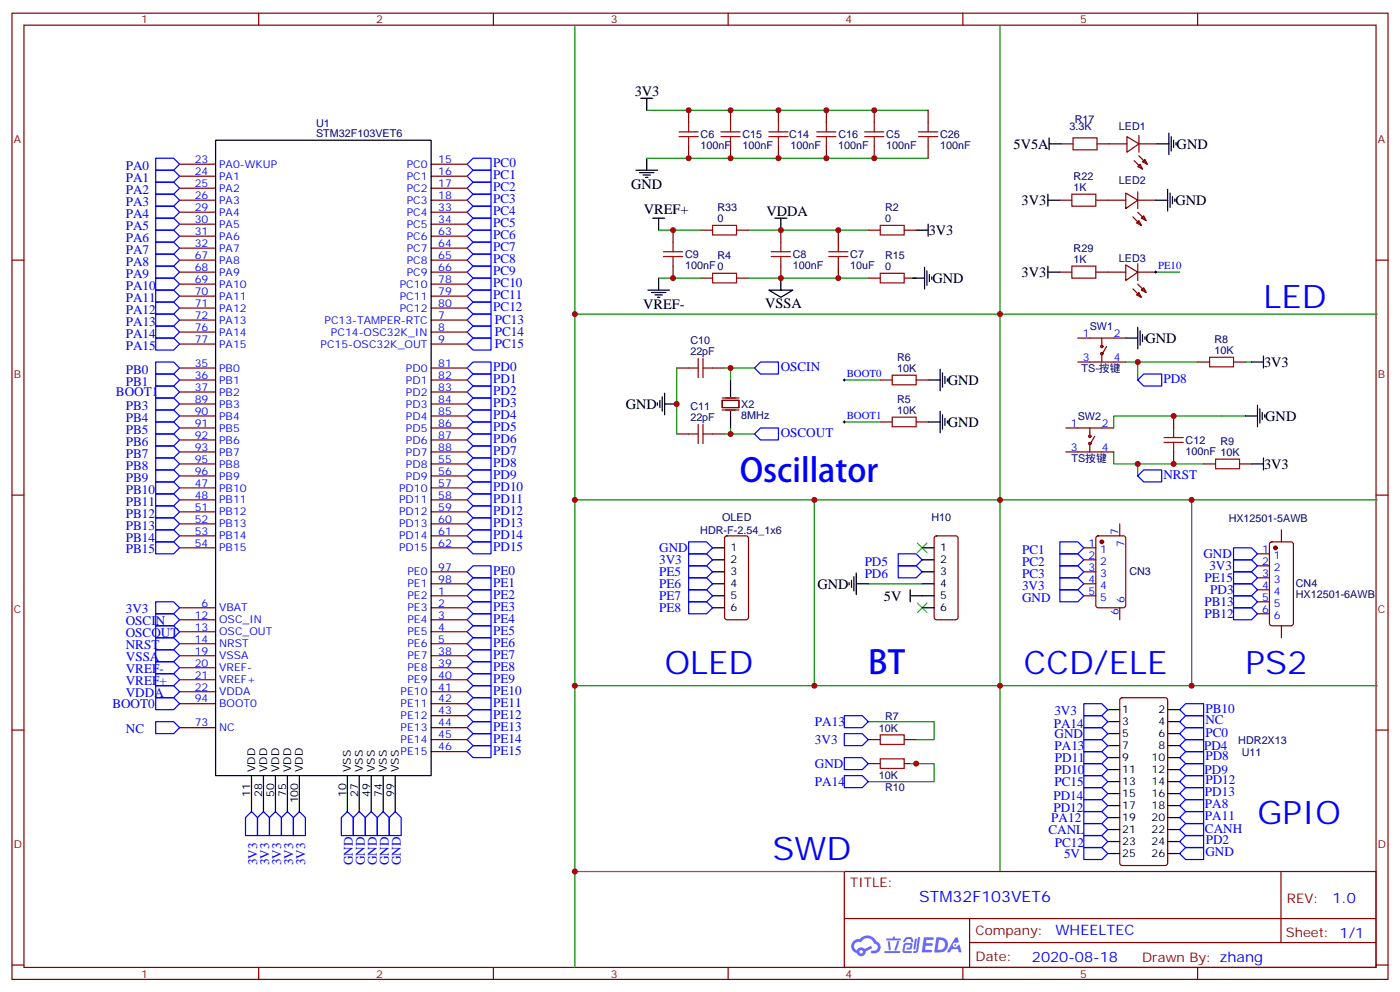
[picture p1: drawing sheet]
<svg xmlns="http://www.w3.org/2000/svg" width="412mm" height="292mm" viewBox="0 0 412 292" stroke-linecap="round" stroke-linejoin="round" font-family="sans-serif">
<g fill="none" stroke="#870000" stroke-width=".35">
<path d="M3.5 3.9h405.4v284.3h-405.4zM7.1 7.4h398.2v277.3h-398.2zM76.2 3.9v3.5M145.3 3.9v3.5M214.5 3.9v3.5M283.6 3.9v3.5M352.8 3.9v3.5M3.5 76.6h3.6M405.3 76.6h3.6M3.5 145.7h3.6M405.3 145.7h3.6M3.5 214.8h3.6"/>
<path d="M405.3 214.8h3.6M248.7 256.5h156.6v28.2h-156.6zM377.3 256.5v20.9M248.7 270.3h156.5M285.6 277.4h119.6M285.6 270.3v14.1M3.5 284h3.6M76.2 284.7v3.5M145.3 284.7v3.5M214.5 284.7v3.5M283.6 284.7v3.5M352.8 284.7v3.5"/>
<path d="M405.3 284h3.6"/>
</g>
<g fill="#5487ff">
<path d="M272.1 275.8h2.6l.3 .2-.1 .6h-2l-.1 .9h1.6l.4 .4-.4 .4h-1.7l-.2 1.2 1.8 .1 .3 .3-.2 .3-2.9 .1z"/>
<path d="M281.4 275.9h.7l.4 1.3-.7 .3a.74 .74 0 0 0-1.1 .3 .74 .74 0 0 0 .5 1 .74 .74 0 0 0 .9-.6l.5-.3 .7 2.3h-.9l-.2-.9h-1.9l-.5 .9h-.9z"/>
<path d="M269.5 276.2h.6l-.4 3a.31 .31 0 0 1-.3 .2 .31 .31 0 0 1-.3-.3z"/>
<path d="M270.4 275.8h.6l-.5 3.9a.89 .89 0 0 1-.7 .7 .89 .89 0 0 1-.9-.3l1-.4z"/>
<path d="M266.8 275.9l.6-.2 1.2 .2 .5 1.2-.6 .2-.4-1-1 .2a.95 .95 0 0 1-1 .8l-.1-.2z"/>
<path d="M266.4 277.6l1.8-.2a1.04 1.04 0 0 1 .6 1.1 1.04 1.04 0 0 1-.8 .9h-.7a.29 .29 0 0 1-.3-.3 .29 .29 0 0 1 .3-.2l.7-.1 .2-.8-1.4 .1-.4 1.7 1.9 .1a.29 .29 0 0 1 .3 .3 .29 .29 0 0 1-.3 .3l-2-.1-.4-.2 .2-2.1z"/>
<path d="M260.5 279.9h4.4a.3 .3 0 0 1 .3 .3 .3 .3 0 0 1-.3 .3h-4.3z"/>
<path d="M264.3 276.9h.6l-.5 1.7a1.02 1.02 0 0 1-.7 1.2l-.2-.3z"/>
<path d="M261.5 277h.6l.3 2.4-.3 .3-.3-.2z"/>
<path d="M261.1 276.2h1.9l.2-.6h.5l-.1 .6h1.5a.29 .29 0 0 1 .3 .3 .29 .29 0 0 1-.3 .2h-3.9z"/>
<path d="M275.8 275.8l-.6 4.5h1.4a2.27 2.27 0 0 0 2.7-2.3 2.27 2.27 0 0 0-2.7-2.2zM276.6 276.6a1.5 1.5 0 0 1 1.8 1.5 1.5 1.5 0 0 1-1.9 1.4h-.3z"/>
<path d="M251.4 277a2.09 2.09 0 0 0 1 3.5 1.37 1.37 0 0 0 1.5 .9 1.37 1.37 0 0 0 1.1-1.4l2-1-.5-.7-1.8 .9a1.4 1.4 0 0 0-2.3 .5 1.32 1.32 0 0 1-.6-1.9 1.32 1.32 0 0 1 1.9-.5 2.02 2.02 0 0 1 2-1.2 2.02 2.02 0 0 1 1.8 1.6 1.09 1.09 0 0 1 1.1 1.4 1.09 1.09 0 0 1-1.6 .7 .41 .41 0 0 0-.5 .3 .41 .41 0 0 0 .4 .5 1.89 1.89 0 0 0 2.4-1.2 1.89 1.89 0 0 0-1.2-2.4 2.98 2.98 0 0 0-5-.7l-1 .2zM253.2 280.1a.52 .52 0 0 1 1 0 .52 .52 0 0 1-1 0z"/>
<circle cx="281.4" cy="278.1" r=".28"/>
</g>
<g fill="none" stroke="#00f" stroke-width=".35">
<path d="M45.9 57.2h5.3l1.7 1.7-1.7 1.8h-5.3zM45.9 53.6h5.3l1.7 1.8-1.7 1.8h-5.3zM45.9 50.1h5.3l1.7 1.8-1.7 1.7h-5.3zM45.9 46.6h5.3l1.7 1.7-1.7 1.8h-5.3zM137.6 58.9l1.7-1.7h5.3v3.5h-5.3zM137.6 55.4l1.7-1.8h5.3v3.6h-5.3zM137.6 51.9l1.7-1.8h5.3v3.5h-5.3zM137.6 48.3l1.7-1.7h5.3v3.5h-5.3zM45.9 78.3h5.3l1.7 1.8-1.7 1.7h-5.3zM45.9 74.8h5.3l1.7 1.8-1.7 1.7h-5.3zM45.9 71.3h5.3l1.7 1.7-1.7 1.8h-5.3zM45.9 67.7h5.3l1.7 1.8-1.7 1.8h-5.3z"/>
<path d="M45.9 64.2h5.3l1.7 1.8-1.7 1.7h-5.3zM45.9 60.7h5.3l1.7 1.7-1.7 1.8h-5.3zM137.6 76.6l1.7-1.8h5.3v3.5h-5.3zM137.6 73l1.7-1.7h5.3v3.5h-5.3zM137.6 69.5l1.7-1.8h5.3v3.6h-5.3zM137.6 66l1.7-1.8h5.3v3.5h-5.3zM137.6 62.4l1.7-1.7h5.3v3.5h-5.3zM45.9 99.5h5.3l1.7 1.7-1.7 1.8h-5.3zM45.9 96h5.3l1.7 1.7-1.7 1.8h-5.3zM45.9 92.4h5.3l1.7 1.8-1.7 1.8h-5.3zM45.9 88.9h5.3l1.7 1.8-1.7 1.7h-5.3zM45.9 85.4h5.3l1.7 1.7-1.7 1.8h-5.3z"/>
<path d="M45.9 81.8h5.3l1.7 1.8-1.7 1.8h-5.3zM137.6 97.7l1.7-1.7h5.3v3.5h-5.3zM137.6 94.2l1.7-1.8h5.3v3.6h-5.3zM137.6 90.7l1.7-1.8h5.3v3.5h-5.3zM137.6 87.1l1.7-1.7h5.3v3.5h-5.3zM137.6 83.6l1.7-1.8h5.3v3.6h-5.3zM137.6 80.1l1.7-1.8h5.3v3.5h-5.3zM45.9 117.1h5.3l1.7 1.8-1.7 1.7h-5.3zM45.9 113.6h5.3l1.7 1.8-1.7 1.7h-5.3zM45.9 110.1h5.3l1.7 1.7-1.7 1.8h-5.3zM45.9 106.5h5.3l1.7 1.8-1.7 1.8h-5.3zM137.6 101.2l1.7-1.7h5.3v3.5h-5.3z"/>
<path d="M137.6 118.9l1.7-1.8h5.3v3.5h-5.3zM137.6 115.4l1.7-1.8h5.3v3.5h-5.3zM137.6 111.8l1.7-1.7h5.3v3.5h-5.3zM137.6 108.3l1.7-1.8h5.3v3.6h-5.3zM222.2 108.3l1.8-1.8h5.3v3.6h-5.3zM335.1 111.8l1.8-1.7h5.3v3.5h-5.3zM45.9 138.3h5.3l1.7 1.8-1.7 1.7h-5.3zM45.9 134.8h5.3l1.7 1.7-1.7 1.8h-5.3zM45.9 131.2h5.3l1.7 1.8-1.7 1.8h-5.3zM45.9 127.7h5.3l1.7 1.8-1.7 1.7h-5.3zM45.9 124.2h5.3l1.7 1.7-1.7 1.8h-5.3zM45.9 120.7h5.3l1.7 1.7-1.7 1.8h-5.3z"/>
<path d="M137.6 136.5l1.7-1.7h5.3v3.5h-5.3zM137.6 133l1.7-1.8h5.3v3.6h-5.3zM137.6 129.5l1.7-1.8h5.3v3.5h-5.3zM137.6 125.9l1.7-1.7h5.3v3.5h-5.3zM137.6 122.4l1.7-1.7h5.3v3.5h-5.3zM222.2 127.7l1.8-1.8h5.3v3.6h-5.3zM45.9 159.5h5.3l1.7 1.7-1.7 1.8h-5.3zM45.9 155.9h5.3l1.7 1.8-1.7 1.8h-5.3zM45.9 152.4h5.3l1.7 1.8-1.7 1.7h-5.3zM45.9 148.9h5.3l1.7 1.7-1.7 1.8h-5.3zM45.9 145.3h5.3l1.7 1.8-1.7 1.8h-5.3zM45.9 141.8h5.3l1.7 1.8-1.7 1.7h-5.3z"/>
<path d="M137.6 157.7l1.7-1.8h5.3v3.6h-5.3zM137.6 154.2l1.7-1.8h5.3v3.5h-5.3zM137.6 150.6l1.7-1.7h5.3v3.5h-5.3zM137.6 147.1l1.7-1.8h5.3v3.6h-5.3zM137.6 143.6l1.7-1.8h5.3v3.5h-5.3zM137.6 140.1l1.7-1.8h5.3v3.5h-5.3zM202.8 159.5h5.3l1.8 1.7-1.8 1.8h-5.3zM312.2 159.5h5.3l1.8 1.7-1.8 1.8h-5.3zM335.1 140.1l1.8-1.8h5.3v3.5h-5.3zM45.9 177.1h5.3l1.7 1.8-1.7 1.7h-5.3zM137.6 178.9l1.7-1.8h5.3v3.5h-5.3zM137.6 175.3l1.7-1.7h5.3v3.5h-5.3z"/>
<path d="M137.6 171.8l1.7-1.8h5.3v3.6h-5.3zM137.6 168.3l1.7-1.8h5.3v3.5h-5.3zM137.6 161.2l1.7-1.7h5.3v3.5h-5.3zM202.8 163h5.3l1.8 1.7-1.8 1.8h-5.3zM202.8 166.5h5.3l1.8 1.8-1.8 1.7h-5.3zM202.8 170h5.3l1.8 1.8-1.8 1.8h-5.3zM202.8 173.6h5.3l1.8 1.7-1.8 1.8h-5.3zM202.8 177.1h5.3l1.8 1.8-1.8 1.7h-5.3zM264.6 166.5h5.3l1.7 1.8-1.7 1.7h-5.3zM264.6 163h5.3l1.7 1.7-1.7 1.8h-5.3zM312.2 163h5.3l1.8 1.7-1.8 1.8h-5.3zM312.2 166.5h5.3l1.8 1.8-1.8 1.7h-5.3z"/>
<path d="M312.2 170h5.3l1.8 1.8-1.8 1.8h-5.3zM312.2 173.6h5.3l1.8 1.7-1.8 1.8h-5.3zM363.4 178.9h5.3l1.7 1.7-1.7 1.8h-5.3zM363.4 175.3h5.3l1.7 1.8-1.7 1.8h-5.3zM363.4 171.8h5.3l1.7 1.8-1.7 1.7h-5.3zM363.4 168.3h5.3l1.7 1.7-1.7 1.8h-5.3zM363.4 164.7h5.3l1.7 1.8-1.7 1.8h-5.3zM363.4 161.2h5.3l1.7 1.8-1.7 1.7h-5.3zM45.9 198.3h5.3l1.7 1.7-1.7 1.8h-5.3zM45.9 194.7h5.3l1.7 1.8-1.7 1.8h-5.3zM45.9 191.2h5.3l1.7 1.8-1.7 1.7h-5.3zM45.9 187.7h5.3l1.7 1.7-1.7 1.8h-5.3z"/>
<path d="M45.9 184.2h5.3l1.7 1.7-1.7 1.8h-5.3zM45.9 180.6h5.3l1.7 1.8-1.7 1.7h-5.3zM137.6 196.5l1.7-1.8h5.3v3.6h-5.3zM137.6 193l1.7-1.8h5.3v3.5h-5.3zM137.6 189.4l1.7-1.7h5.3v3.5h-5.3zM137.6 185.9l1.7-1.7h5.3v3.5h-5.3zM137.6 182.4l1.7-1.8h5.3v3.5h-5.3zM45.9 212.4h5.3l1.7 1.7-1.7 1.8h-5.3zM45.9 205.3h5.3l1.7 1.8-1.7 1.7h-5.3zM45.9 201.8h5.3l1.7 1.8-1.7 1.7h-5.3zM137.6 217.7l1.7-1.8h5.3v3.5h-5.3zM137.6 214.1l1.7-1.7h5.3v3.5h-5.3z"/>
<path d="M137.6 210.6l1.7-1.8h5.3v3.6h-5.3zM137.6 207.1l1.7-1.8h5.3v3.5h-5.3zM137.6 203.6l1.7-1.8h5.3v3.5h-5.3zM137.6 200l1.7-1.7h5.3v3.5h-5.3zM248.7 215.9h5.3l1.8 1.8-1.8 1.7h-5.3zM248.7 210.6h5.3l1.8 1.8-1.8 1.7h-5.3zM319.3 207.1h5.3l1.7 1.7-1.7 1.8h-5.3zM319.3 210.6h5.3l1.7 1.8-1.7 1.7h-5.3zM319.3 214.1h5.3l1.7 1.8-1.7 1.8h-5.3zM319.3 217.7h5.3l1.7 1.7-1.7 1.8h-5.3zM347.5 208.8l1.7-1.7h5.3v3.5h-5.3zM347.5 219.4l1.7-1.7h5.3v3.5h-5.3z"/>
<path d="M347.5 215.9l1.7-1.8h5.3v3.6h-5.3zM347.5 212.4l1.7-1.8h5.3v3.5h-5.3zM74.1 238.8l1.7 1.8v5.3h-3.5v-5.3zM77.6 238.8l1.8 1.8v5.3h-3.6v-5.3zM81.1 238.8l1.8 1.8v5.3h-3.5v-5.3zM84.7 238.8l1.7 1.8v5.3h-3.5v-5.3zM88.2 238.8l1.8 1.8v5.3h-3.6v-5.3zM102.3 238.8l1.8 1.8v5.3h-3.6v-5.3zM105.8 238.8l1.8 1.8v5.3h-3.5v-5.3zM109.4 238.8l1.7 1.8v5.3h-3.5v-5.3zM112.9 238.8l1.8 1.8v5.3h-3.6v-5.3zM116.4 238.8l1.8 1.8v5.3h-3.5v-5.3z"/>
<path d="M137.6 221.2l1.7-1.8h5.3v3.6h-5.3zM248.7 223h5.3l1.8 1.7-1.8 1.8h-5.3zM248.7 228.2h5.3l1.8 1.8-1.8 1.8h-5.3zM319.3 238.8h5.3l1.7 1.8-1.7 1.8h-5.3zM319.3 235.3h5.3l1.7 1.8-1.7 1.7h-5.3zM319.3 231.8h5.3l1.7 1.7-1.7 1.8h-5.3zM319.3 228.2h5.3l1.7 1.8-1.7 1.8h-5.3zM319.3 221.2h5.3l1.7 1.8-1.7 1.7h-5.3zM319.3 224.7h5.3l1.7 1.8-1.7 1.7h-5.3zM347.5 230l1.7-1.8h5.3v3.6h-5.3zM347.5 233.5l1.7-1.7h5.3v3.5h-5.3zM347.5 237.1l1.7-1.8h5.3v3.5h-5.3z"/>
<path d="M347.5 223l1.7-1.8h5.3v3.5h-5.3zM347.5 226.5l1.7-1.8h5.3v3.5h-5.3zM319.3 249.4h5.3l1.7 1.8-1.7 1.7h-5.3zM319.3 245.9h5.3l1.7 1.7-1.7 1.8h-5.3zM319.3 242.4h5.3l1.7 1.7-1.7 1.8h-5.3zM347.5 251.2l1.7-1.8h5.3v3.5h-5.3zM347.5 247.6l1.7-1.7h5.3v3.5h-5.3zM347.5 240.6l1.7-1.8h5.3v3.6h-5.3zM347.5 244.1l1.7-1.7h5.3v3.5h-5.3z"/>
</g>
<g fill="none" stroke="#870000" stroke-width=".35">
<path d="M202.8 32.5v3.5M215.2 32.5v3.5M229.3 32.5v3.5M243.4 32.5v3.5M257.5 32.5v3.5M273.4 32.5v3.5M335.5 39.9v4.9M52.9 48.3h10.6M52.9 51.9h10.6M52.9 55.4h10.6M52.9 58.9h10.6M127 48.3h10.6"/>
<path d="M127 51.9h10.6M127 55.4h10.6M127 58.9h10.6M202.8 43v3.6M215.2 43v3.6M229.3 43v3.6M243.4 43v3.6M257.5 43v3.6M273.4 43v3.6M312.2 58.9h3.5M312.6 42.3h3.5M322.8 58.9h8.8"/>
<path d="M323.1 42.3h8.9M331.6 56.8l3.5 2.1-3.5 2.5zM332 40.2l3.5 2.1-3.5 2.5zM334.1 47.3l2.4 2.4M335.1 49l.7-.7 .7 1.4zM335.1 58.9h5.3M335.1 56.4v5M335.5 42.3h5.3M335.5 45.9l2.5 2.4M337.3 46.9l.7 1.4-1.4-.7zM52.9 62.4h10.6M52.9 66h10.6"/>
<path d="M52.9 69.5h10.6M52.9 73h10.6M52.9 76.6h10.6M127 62.4h10.6M127 66h10.6M127 69.5h10.6M127 73h10.6M127 76.6h10.6M198.3 67.7v3.6M198.3 78.3v3.5M206.4 67.7h3.5M217 67.7h3.5"/>
<path d="M230 67.7v3.6M230 78.3v3.5M246.9 67.7v3.6M246.9 78.3v3.5M255.8 67.7h3.5M266.3 67.7h3.6M331.6 78l3.5 2.1-3.5 2.4zM333.7 63.9l2.5 2.4M335.1 62.4l2.5 2.5M335.1 77.6v4.9M335.5 64.9l.7 1.4-1.4-.7zM336.2 64.2l.7-.7 .7 1.4z"/>
<path d="M52.9 94.2h10.6M52.9 97.7h10.6M52.9 80.1h10.6M52.9 83.6h10.6M52.9 87.1h10.6M52.9 90.7h10.6M127 94.2h10.6M127 97.7h10.6M127 80.1h10.6M127 83.6h10.6M127 87.1h10.6M127 90.7h10.6"/>
<path d="M206.4 81.8h3.5M217 81.8h3.5M255.8 81.8h3.5M266.3 81.8h3.6M312.2 80.1h3.5M317.5 99.5h14.1M322.8 80.1h8.8M324.6 99.5v2.5M333.7 85l2.5 2.5M335.1 80.1h5.3M335.1 83.6l2.5 2.5M335.5 86.1l.7 1.4-1.4-.7z"/>
<path d="M336.9 84.7l.7 1.4-1.4-.7zM52.9 101.2h10.6M52.9 108.3h10.6M52.9 111.8h10.6M52.9 115.4h10.6M52.9 118.9h10.6M127 101.2h10.6M127 108.3h10.6M127 111.8h10.6M127 115.4h10.6M127 118.9h10.6M199.3 108.3h3.5"/>
<path d="M209.9 108.3h3.5M212.7 117.8h5v2.1h-5zM212.7 117.1h5M259.3 111.8h3.5M269.9 111.8h3.5M317.5 106.5h14.1M324.6 104.1v2.4M326 102l-1.4 2.4M352.8 106.5h3.5M363.4 106.5h3.5M52.9 122.4h10.6M52.9 125.9h10.6"/>
<path d="M52.9 129.5h10.6M52.9 133h10.6M52.9 136.5h10.6M127 122.4h10.6M127 125.9h10.6M127 129.5h10.6M127 133h10.6M127 136.5h10.6M199.3 127.7h3.5M209.9 127.7h3.5M212.7 120.6h5M259.3 124.2h3.5"/>
<path d="M269.9 124.2h3.5M314 125.9h14.1M314 133h14.1M321 125.9v2.5M321 130.5v2.5M322.4 128.4l-1.4 2.5M345.7 122.4v3.5M345.7 133v3.5M354.5 136.5h3.6M365.1 136.5h3.6M52.9 143.6h10.6M52.9 147.1h10.6"/>
<path d="M52.9 150.6h10.6M52.9 154.2h10.6M52.9 157.7h10.6M52.9 140.1h10.6M127 143.6h10.6M127 147.1h10.6M127 150.6h10.6M127 154.2h10.6M127 157.7h10.6M127 140.1h10.6M213.7 157.9l.4-.2h5.7l.6 .4 .1 23.6-.5 .6-5.9 .1-.6-.5-.1-23.5zM275.4 157.9l.5-.2h5.6l.7 .4v23.6l-.4 .6-5.9 .1-.7-.5v-23.5z"/>
<path d="M323 157.9l.5-.2h7.4l.7 .4v20.1l-.5 .6-7.6 .1-.7-.5v-20zM329.8 154.2v3.5M374.2 159.7l.4-.2h5.7l.6 .4 .1 23.5-.5 .7h-5.9l-.6-.4-.1-23.5zM377.5 155.9v3.6M52.9 178.9h10.6M52.9 161.2h10.6M127 175.3h10.6M127 178.9h10.6M127 161.2h10.6M127 168.3h10.6M127 171.8h10.6M319.3 175.3h3.5"/>
<path d="M319.3 161.2h3.5M319.3 168.3h3.5M319.3 171.8h3.5M319.3 164.7h3.5M329.8 178.9v3.5M370.4 163h3.5M370.4 166.5h3.5M370.4 170h3.5M370.4 173.6h3.5M370.4 177.1h3.5M52.9 182.4h10.6M52.9 185.9h10.6"/>
<path d="M52.9 189.4h10.6M52.9 193h10.6M52.9 196.5h10.6M127 182.4h10.6M127 185.9h10.6M127 189.4h10.6M127 193h10.6M127 196.5h10.6M370.4 180.6h3.5M377.5 184.1v3.6M52.9 200h10.6M52.9 203.6h10.6"/>
<path d="M52.9 214.1h10.6M52.9 207.1h10.6M127 200h10.6M127 203.6h10.6M127 214.1h10.6M127 207.1h10.6M127 210.6h10.6M127 217.7h10.6M255.8 217.7h3.5M266.3 217.7h3.6M330.1 205.5l.5-.2h12.7l.6 .4 .1 48.3-.5 .7h-12.9l-.7-.5-.1-48.2zM127 221.2h10.6"/>
<path d="M255.8 224.7h3.5M266.3 224.7h3.6"/>
<circle cx="324.6" cy="102" r=".35"/>
<circle cx="324.6" cy="104.1" r=".35"/>
<circle cx="321" cy="130.5" r=".35"/>
<circle cx="321" cy="128.4" r=".35"/>
</g>
<g fill="none" stroke="#000" stroke-width=".35">
<path d="M188.7 28.9h3.6M190.5 28.9v3.6M344.3 39.2v6.3M63.5 41.3h63.5v186.9h-63.5zM187.3 50.1h6.4M188.4 50.8h4.2M189.4 51.5h2.2M190.1 52.2h.8M190.5 46.6v3.5M308.7 58.9h3.5M308.7 57.1v3.6M309 42.3h3.6"/>
<path d="M309 40.6v3.5M340.4 58.9h3.6M340.8 42.3h3.5M344 55.7v6.4M344.7 56.8v4.2M345 40.2v4.2M345.4 57.9v2.1M345.7 41.3v2.1M346.1 58.6v.7M346.4 42v.7M192.3 64.2h3.5M194 64.2v3.5"/>
<path d="M228.2 64.2h3.6M230 64.2v3.5M269.9 67.7h3.5M272.3 78.7v6.3M273 79.7v4.3M273.4 66v3.5M308.7 78.3v3.5M190.9 85.4h6.3M191.9 86.1h4.2M193 86.8h2.1M193.7 87.5h.7M194 81.8v3.6"/>
<path d="M226.5 85.4h7l-3.5 2.1zM230 81.8v3.6M268.8 81.8h3.5M273.8 80.8v2.1M274.5 81.5v.7M308.7 80.1h3.5M331.6 99.5h3.5M335.1 96.3v6.4M335.8 97.4v4.2M336.5 98.4v2.1M337.3 99.1v.7M193.7 118.5v.7"/>
<path d="M194.4 117.8v2.1M195.1 116.8v4.2M195.8 118.9h3.5M195.8 115.7v6.4M215.2 111.8v5M273.4 111.8h3.5M276.9 108.7v6.3M277.6 109.7v4.2M278.3 110.8v2.1M279 111.5v.7M368.7 106.5h3.5M370.4 119.2v6.4"/>
<path d="M372.2 104.8v3.5M215.2 121v4.9M273.4 124.2h3.5M276.9 121v6.4M277.6 122.1v4.2M278.3 123.1v2.1M279 123.8v.7M366.9 122.4h3.5M368.7 136.5h3.5M371.1 120.3v4.2M371.8 121.4v2.1M372.2 134.8v3.5"/>
<path d="M372.5 122.1v.7M209.9 161.2h3.5M209.9 164.7h3.5M209.9 168.3h3.5M209.9 171.8h3.5M209.9 175.3h3.5M209.9 178.9h3.5M250.1 171.4v.8M250.8 170.7v2.2M251.5 169.7v4.2M252.2 171.8h3.6M252.2 168.6v6.4"/>
<path d="M268.1 175.3h7.1M268.1 173.6v3.5M271.6 161.2h3.6M271.6 164.7h3.6M271.6 168.3h3.6M271.6 171.8h3.6M271.6 178.9h3.6M326.3 208.8h3.5M326.3 212.4h3.5M326.3 215.9h3.5M326.3 219.4h3.5M344 208.8h3.5"/>
<path d="M344 212.4h3.5M344 215.9h3.5M344 219.4h3.5M74.1 228.2v10.6M77.6 228.2v10.6M81.1 228.2v10.6M84.7 228.2v10.6M88.2 228.2v10.6M102.3 228.2v10.6M105.8 228.2v10.6M109.4 228.2v10.6M112.9 228.2v10.6"/>
<path d="M116.4 228.2v10.6M326.3 223h3.5M326.3 226.5h3.5M326.3 230h3.5M326.3 233.5h3.5M326.3 237.1h3.5M344 223h3.5M344 226.5h3.5M344 230h3.5M344 233.5h3.5M344 237.1h3.5M326.3 240.6h3.5"/>
<path d="M326.3 244.1h3.5M326.3 247.6h3.5M326.3 251.2h3.5M344 240.6h3.5M344 244.1h3.5M344 247.6h3.5M344 251.2h3.5"/>
</g>
<g fill="none" stroke="#008700" stroke-width=".35">
<path d="M169.3 7.8v276.9M294.6 7.8v248.7M190.5 32.5h82.9M190.5 46.6h82.9M194 67.7h12.4M220.5 67.7h35.3M169.3 92.4h236.4M194 81.8h12.4M220.5 81.8h35.3M340.4 80.1h7.1M199.3 108.3v19.4M213.4 108.3h8.8"/>
<path d="M215.2 108.3v3.5M248.7 111.8h10.6M331.6 106.5h3.5M352.8 106.5h-17.7v5.3M366.9 106.5h1.8M213.4 127.7h8.8M215.2 125.9v1.8M248.7 124.2h10.6M328.1 133v3.5h26.4M335.1 136.5v3.6M366.9 122.4h-38.8v3.5M169.3 147.1h236.4"/>
<path d="M239.9 147.1v54.7M351 147.1v54.7M255.8 171.8h15.8M169.3 201.8h236.4M255.8 212.4h19.4v5.3h-5.3M268.1 224.7h7.1v5.3h-19.4M169.3 256.5h79.4"/>
</g>
<g fill="none" stroke="#a10000" stroke-width=".35">
<path d="M200 38.8h5.7M202.8 36v2.8M212.4 38.8h5.6M215.2 36v2.8M226.5 38.8h5.6M229.3 36v2.8M240.6 38.8h5.6M243.4 36v2.8M254.7 38.8h5.6M257.5 36v2.8M270.6 38.8h5.6M273.4 36v2.8"/>
<path d="M200 40.2h5.7M202.8 40.2v2.8M212.4 40.2h5.6M215.2 40.2v2.8M226.5 40.2h5.6M229.3 40.2v2.8M240.6 40.2h5.6M243.4 40.2v2.8M254.7 40.2h5.6M257.5 40.2v2.8M270.6 40.2h5.6M273.4 40.2v2.8"/>
<path d="M315.7 57.2h7.1v3.5h-7.1zM316.1 40.6h7v3.5h-7zM195.4 75.5h5.7M195.4 74.1h5.7M198.3 71.3v2.8M198.3 75.5v2.8M209.9 66.3h7.1v2.8h-7.1zM227.2 75.5h5.6M227.2 74.1h5.6M230 71.3v2.8M230 75.5v2.8M244.1 75.5h5.7"/>
<path d="M244.1 74.1h5.7M246.9 71.3v2.8M246.9 75.5v2.8M259.3 66.3h7v2.8h-7zM315.7 78.3h7.1v3.5h-7.1zM209.9 80.4h7.1v2.9h-7.1zM259.3 80.4h7v2.9h-7zM202.8 108.3h2.9M205.7 105.5v5.6M207.1 105.5v5.6M207.1 108.3h2.8M262.8 110.4h7.1v2.8h-7.1z"/>
<path d="M356.3 105.1h7.1v2.8h-7.1zM202.8 127.7h2.9M205.7 124.9v5.6M207.1 124.9v5.6M207.1 127.7h2.8M262.8 122.8h7.1v2.8h-7.1zM342.9 130.2h5.6M342.9 128.8h5.6M345.7 125.9v2.9M345.7 130.2v2.8M358.1 135.1h7v2.8h-7zM259.3 216.3h7v2.8h-7z"/>
<path d="M259.3 223.3h7v2.8h-7z"/>
</g>
<path d="M340.4 79.7v.7M340.1 80.1h.7M248.4 111.8h.7M248.7 111.5v.7M248.4 124.2h.7M248.7 123.8v.7" fill="none" stroke="#000" stroke-width=".29"/>
<path d="M270.2 159.8l2.8 2.8M273 159.8l-2.8 2.8M270.2 177.4l2.8 2.9M273 177.4l-2.8 2.9" fill="none" stroke="#3c3" stroke-width=".35"/>
<g fill="#870000" stroke="#870000" stroke-width=".35">
<circle cx="324.6" cy="159.5" r=".53"/>
<circle cx="375.7" cy="161.2" r=".53"/>
</g>
<g fill="#c00">
<circle cx="243.4" cy="46.6" r=".88"/>
<circle cx="257.5" cy="46.6" r=".88"/>
<circle cx="257.5" cy="32.5" r=".88"/>
<circle cx="243.4" cy="32.5" r=".88"/>
<circle cx="229.3" cy="46.6" r=".88"/>
<circle cx="229.3" cy="32.5" r=".88"/>
<circle cx="215.2" cy="46.6" r=".88"/>
<circle cx="215.2" cy="32.5" r=".88"/>
<circle cx="202.8" cy="46.6" r=".88"/>
<circle cx="202.8" cy="32.5" r=".88"/>
<circle cx="230" cy="67.7" r=".88"/>
<circle cx="230" cy="81.8" r=".88"/>
<circle cx="198.3" cy="67.7" r=".88"/>
<circle cx="246.9" cy="81.8" r=".88"/>
<circle cx="246.9" cy="67.7" r=".88"/>
<circle cx="198.3" cy="81.8" r=".88"/>
<circle cx="215.2" cy="127.7" r=".88"/>
<circle cx="215.2" cy="108.3" r=".88"/>
<circle cx="345.7" cy="136.5" r=".88"/>
<circle cx="345.7" cy="122.4" r=".88"/>
<circle cx="335.1" cy="136.5" r=".88"/>
<circle cx="335.1" cy="106.5" r=".88"/>
<circle cx="269.9" cy="224.7" r=".88"/>
<circle cx="199.3" cy="118.9" r=".88"/>
<circle cx="169.3" cy="92.4" r=".88"/>
<circle cx="294.6" cy="92.4" r=".88"/>
<circle cx="169.3" cy="147.1" r=".88"/>
<circle cx="169.3" cy="201.8" r=".88"/>
<circle cx="169.3" cy="256.5" r=".88"/>
<circle cx="239.9" cy="147.1" r=".88"/>
<circle cx="239.9" cy="201.8" r=".88"/>
<circle cx="351" cy="201.8" r=".88"/>
<circle cx="351" cy="147.1" r=".88"/>
<circle cx="294.6" cy="147.1" r=".88"/>
<circle cx="294.6" cy="201.8" r=".88"/>
</g>
<g font-size="9.5" fill="#00f">
<text x="372.2" y="90.7">LED</text>
<text x="217.9" y="141.7">Oscillator</text>
<text x="195.8" y="198.3">OLED</text>
<text x="255.8" y="198.3">BT</text>
<text x="301.6" y="198.3">CCD/ELE</text>
<text x="366.9" y="198.3">PS2</text>
<text x="370.4" y="242.4">GPIO</text>
<text x="227.5" y="252.9">SWD</text>
</g>
<text font-size="4.6" fill="#00f" x="270.8" y="265.5">STM32F103VET6</text>
<g font-size="4.2">
<text x="187" y="28.2">3V3</text>
<text x="298.6" y="43.8">5V5A</text>
<text x="346.6" y="43.8">GND</text>
<text x="185.9" y="55.7">GND</text>
<text x="189.7" y="63.1">VREF+</text>
<text x="225.8" y="63.5">VDDA</text>
<text x="300.9" y="60.3">3V3</text>
<text x="346.3" y="60.3">GND</text>
<text x="273.6" y="69.2">3V3</text>
<text x="274.6" y="83.3">GND</text>
<text x="300.9" y="81.5">3V3</text>
<text x="189.4" y="91">VREF-</text>
<text x="225.4" y="90.7">VSSA</text>
<text x="337.4" y="100.9">GND</text>
<text x="372.4" y="108">3V3</text>
<text x="279.2" y="113.3">GND</text>
<text x="184.3" y="120.3">GND</text>
<text x="279.2" y="125.6">GND</text>
<text x="372.7" y="123.9">GND</text>
<text x="372.4" y="138">3V3</text>
<text x="240.8" y="173.2">GND</text>
<text x="260.4" y="176.8">5V</text>
</g>
<g font-size="4.2" fill="#00f">
<text x="392.5" y="265.7">1.0</text>
<text x="310.9" y="275.3">WHEELTEC</text>
<text x="304" y="283.1">2020-08-18</text>
</g>
<g font-size="3.9" fill="#00f">
<text x="37" y="50">PA0</text>
<text x="37.1" y="53.5">PA1</text>
<text x="145.3" y="52.7">PC1</text>
<text x="145.3" y="49.2">PC0</text>
<text x="37.1" y="57.1">PA2</text>
<text x="145.3" y="59.8">PC3</text>
<text x="145.3" y="56.2">PC2</text>
<text x="37.1" y="64.1">PA4</text>
<text x="37.1" y="60.6">PA3</text>
<text x="145.3" y="63.3">PC4</text>
<text x="37.1" y="71.2">PA6</text>
<text x="37.1" y="67.6">PA5</text>
<text x="145.3" y="70.4">PC6</text>
<text x="145.3" y="66.8">PC5</text>
<text x="37.1" y="74.7">PA7</text>
<text x="145.3" y="77.4">PC8</text>
<text x="145.3" y="73.9">PC7</text>
<text x="37.1" y="81.7">PA9</text>
<text x="37.1" y="78.2">PA8</text>
<text x="145.3" y="80.9">PC9</text>
<text x="37.1" y="85.3">PA10</text>
<text x="37.1" y="88.8">PA11</text>
<text x="145.3" y="88">PC11</text>
<text x="145.3" y="84.5">PC10</text>
<text x="37.1" y="92.3">PA12</text>
<text x="37.1" y="95.9">PA13</text>
<text x="145.3" y="91.5">PC12</text>
<text x="145.8" y="95.5">PC13</text>
<text x="37.1" y="99.4">PA14</text>
<text x="145.8" y="99">PC14</text>
<text x="37.1" y="102.9">PA15</text>
<text x="145.8" y="102.5">PC15</text>
<text x="37.1" y="113.5">PB1</text>
<text x="37.1" y="110">PB0</text>
<text x="145.3" y="112.7">PD1</text>
<text x="145.3" y="109.1">PD0</text>
<text x="230" y="109.1">OSCIN</text>
<text x="342.7" y="112.6">PD8</text>
<text x="34.2" y="116.6">BOOT1</text>
<text x="145.3" y="119.7">PD3</text>
<text x="145.3" y="116.2">PD2</text>
<text x="37.1" y="124.1">PB4</text>
<text x="37.1" y="120.6">PB3</text>
<text x="145.3" y="123.3">PD4</text>
<text x="37.1" y="131.1">PB6</text>
<text x="37.1" y="127.6">PB5</text>
<text x="145.3" y="130.3">PD6</text>
<text x="145.3" y="126.8">PD5</text>
<text x="230" y="128.6">OSCOUT</text>
<text x="37.1" y="134.7">PB7</text>
<text x="145.3" y="137.4">PD8</text>
<text x="145.3" y="133.8">PD7</text>
<text x="37.1" y="141.7">PB9</text>
<text x="37.1" y="138.2">PB8</text>
<text x="145.3" y="140.9">PD9</text>
<text x="342.7" y="140.9">NRST</text>
<text x="37.1" y="145.2">PB10</text>
<text x="37.1" y="148.8">PB11</text>
<text x="145.3" y="148">PD11</text>
<text x="145.3" y="144.4">PD10</text>
<text x="37.1" y="155.8">PB13</text>
<text x="37.1" y="152.3">PB12</text>
<text x="145.3" y="155">PD13</text>
<text x="145.3" y="151.5">PD12</text>
<text x="37.1" y="159.4">PB14</text>
<text x="145.3" y="158.5">PD14</text>
<text x="37.1" y="162.9">PB15</text>
<text x="145.3" y="162.1">PD15</text>
<text x="194.2" y="162.5">GND</text>
<text x="194.2" y="166">3V3</text>
<text x="254.7" y="166.5">PD5</text>
<text x="301.1" y="162.9">PC1</text>
<text x="301.1" y="166.5">PC2</text>
<text x="354.5" y="164.3">GND</text>
<text x="356.2" y="167.8">3V3</text>
<text x="145.3" y="172.7">PE1</text>
<text x="145.3" y="169.1">PE0</text>
<text x="194.2" y="169.5">PE5</text>
<text x="194.2" y="173.1">PE6</text>
<text x="254.7" y="170">PD6</text>
<text x="301.1" y="170">PC3</text>
<text x="301.1" y="173.5">3V3</text>
<text x="354.8" y="171.3">PE15</text>
<text x="145.3" y="179.7">PE3</text>
<text x="145.3" y="176.2">PE2</text>
<text x="194.2" y="176.6">PE7</text>
<text x="301.1" y="177.1">GND</text>
<text x="354.8" y="178.3">PB13</text>
<text x="356.5" y="174.8">PD3</text>
<text x="37.1" y="184">OSCIN</text>
<text x="37.1" y="180.5">3V3</text>
<text x="145.3" y="183.2">PE4</text>
<text x="194.2" y="180.1">PE8</text>
<text x="354.8" y="181.9">PB12</text>
<text x="37.1" y="191.1">NRST</text>
<text x="37.1" y="187.6">OSCOUT</text>
<text x="145.3" y="190.3">PE6</text>
<text x="145.3" y="186.8">PE5</text>
<text x="37.1" y="194.6">VSSA</text>
<text x="145.3" y="197.4">PE8</text>
<text x="145.3" y="193.8">PE7</text>
<text x="37.1" y="201.7">VREF+</text>
<text x="37.1" y="198.2">VREF-</text>
<text x="145.3" y="200.9">PE9</text>
<text x="33.1" y="208.4">BOOT0</text>
<text x="37.1" y="205.2">VDDA</text>
<text x="145.3" y="207.9">PE11</text>
<text x="145.3" y="204.4">PE10</text>
<text x="355.1" y="209.7">PB10</text>
<text x="37.1" y="215.8">NC</text>
<text x="145.3" y="215">PE13</text>
<text x="145.3" y="211.5">PE12</text>
<text x="240.1" y="213.6">PA13</text>
<text x="310.4" y="214.1">PA14</text>
<text x="310.6" y="210.5">3V3</text>
<text x="355.1" y="213.1">NC</text>
<text x="145.3" y="218.5">PE14</text>
<text x="240.1" y="218.9">3V3</text>
<text x="310.6" y="217.2">GND</text>
<text x="310.6" y="220.7">PA13</text>
<text x="354.7" y="220.7">PD4</text>
<text x="355.1" y="216.8">PC0</text>
<text x="145.3" y="222">PE15</text>
<text x="240.1" y="226">GND</text>
<text x="310.6" y="227.8">PD10</text>
<text x="310.7" y="224.2">PD11</text>
<text x="354.8" y="227.8">PD9</text>
<text x="355.1" y="223.7">PD8</text>
<text x="240.1" y="231.3">PA14</text>
<text x="310.6" y="231.3">PC15</text>
<text x="355.1" y="230.9">PD12</text>
<text x="310.3" y="238.8">PD12</text>
<text x="310.3" y="235.3">PD14</text>
<text x="354.9" y="234.4">PD13</text>
<text x="354.9" y="237.9">PA8</text>
<text x="308.9" y="245.4">CANL</text>
<text x="309.7" y="241.9">PA12</text>
<text x="354.9" y="241.4">PA11</text>
<text x="355" y="245">CANH</text>
<text x="310.7" y="249.3">PC12</text>
<text x="355.2" y="248.4">PD2</text>
<text x="75.8" y="254.7" transform="rotate(-90 75.8 254.7)">3V3</text>
<text x="79.3" y="254.7" transform="rotate(-90 79.3 254.7)">3V3</text>
<text x="82.8" y="254.7" transform="rotate(-90 82.8 254.7)">3V3</text>
<text x="86.3" y="254.7" transform="rotate(-90 86.3 254.7)">3V3</text>
<text x="89.9" y="254.7" transform="rotate(-90 89.9 254.7)">3V3</text>
<text x="104" y="254.7" transform="rotate(-90 104 254.7)">GND</text>
<text x="107.5" y="254.7" transform="rotate(-90 107.5 254.7)">GND</text>
<text x="111" y="254.7" transform="rotate(-90 111 254.7)">GND</text>
<text x="114.6" y="254.7" transform="rotate(-90 114.6 254.7)">GND</text>
<text x="118.1" y="254.7" transform="rotate(-90 118.1 254.7)">GND</text>
<text x="313.4" y="252.5">5V</text>
<text x="355.1" y="252">GND</text>
</g>
<g font-size="3.9" fill="#800">
<text x="250.5" y="261.1">TITLE:</text>
<text x="379.1" y="265.7">REV:</text>
<text x="287.4" y="275.3">Company:</text>
<text x="378.7" y="275.9">Sheet: 1/1</text>
<text x="287.4" y="282.9">Date:</text>
<text x="336.4" y="283">Drawn By: zhang</text>
</g>
<g font-size="3.2" fill="#800">
<text x="41.6" y="6.9">1</text>
<text x="110.8" y="6.9">2</text>
<text x="179.9" y="6.9">3</text>
<text x="249.1" y="6.9">4</text>
<text x="318.2" y="6.9">5</text>
<text x="4.1" y="42">A</text>
<text x="405.9" y="42">A</text>
<text x="4.1" y="111.1">B</text>
<text x="405.9" y="111.1">B</text>
<text x="4.1" y="180.3">C</text>
<text x="405.9" y="180.3">C</text>
<text x="4.1" y="249.4">D</text>
<text x="405.9" y="249.4">D</text>
<text x="41.6" y="287.7">1</text>
<text x="110.8" y="287.7">2</text>
<text x="179.9" y="287.7">3</text>
<text x="249.1" y="287.7">4</text>
<text x="318.2" y="287.7">5</text>
</g>
<g font-size="3.2" fill="#000080">
<text x="93.1" y="40.2">STM32F103VET6</text>
<text x="93.1" y="37.3">U1</text>
<text x="206.4" y="40.7">C6</text>
<text x="218.7" y="40.7">C15</text>
<text x="232.5" y="40.7">C14</text>
<text x="246.9" y="40.7">C16</text>
<text x="261.1" y="40.7">C5</text>
<text x="276.9" y="40.7">C26</text>
<text x="315" y="38.2">3.3K</text>
<text x="316.6" y="36.3">R17</text>
<text x="329.6" y="38.2">LED1</text>
<text x="206.4" y="43.8">100nF</text>
<text x="218.7" y="43.8">100nF</text>
<text x="232.8" y="43.8">100nF</text>
<text x="246.9" y="43.8">100nF</text>
<text x="261.1" y="43.8">100nF</text>
<text x="276.9" y="43.8">100nF</text>
<text x="316.2" y="52.9">R22</text>
<text x="316.2" y="56.1">1K</text>
<text x="329.6" y="54.1">LED2</text>
<text x="211.3" y="65.3">0</text>
<text x="211.3" y="62.1">R33</text>
<text x="260.7" y="65.3">0</text>
<text x="260.7" y="62.1">R2</text>
<text x="201.8" y="76">C9</text>
<text x="211.3" y="76.3">R4</text>
<text x="233.5" y="76">C8</text>
<text x="250.5" y="75.9">C7</text>
<text x="260.7" y="76.3">R15</text>
<text x="316.2" y="77.3">1K</text>
<text x="316.2" y="74.1">R29</text>
<text x="329.6" y="77">LED3</text>
<text x="201.8" y="79.1">100nF0</text>
<text x="233.5" y="79.1">100nF</text>
<text x="250.5" y="79.1">10uF</text>
<text x="260.7" y="79.4">0</text>
<text x="203.4" y="101.2">C10</text>
<text x="321" y="97.1">SW1</text>
<text x="357.7" y="100.9">R8</text>
<text x="203.4" y="104.4">22pF</text>
<text x="264.2" y="106.2">R6</text>
<text x="357.7" y="104.1">10K</text>
<text x="264.2" y="109.4">10K</text>
<text x="318.6" y="109.4">TS-按键</text>
<text x="264.2" y="118.5">R5</text>
<text x="203.4" y="123.8">22pF</text>
<text x="203.4" y="120.6">C11</text>
<text x="218.4" y="123.2">8MHz</text>
<text x="218.4" y="120">X2</text>
<text x="264.2" y="121.7">10K</text>
<text x="317.5" y="123.6">SW2</text>
<text x="349.3" y="130.6">C12</text>
<text x="359.5" y="130.8">R9</text>
<text x="315.6" y="135.9">TS按键</text>
<text x="349.2" y="133.8">100nF 10K</text>
<text x="212.7" y="153.4">OLED</text>
<text x="274.4" y="153.3">H10</text>
<text x="361.9" y="153.6">HX12501-5AWB</text>
<text x="206.3" y="157">HDR-F-2.54_1x6</text>
<text x="332.7" y="169.3">CN3</text>
<text x="381.7" y="172.9">CN4</text>
<text x="381.7" y="176">HX12501-6AWB</text>
<text x="258.8" y="215.3">10K</text>
<text x="260.7" y="212">R7</text>
<text x="364.8" y="218.8">HDR2X13</text>
<text x="365.8" y="222.3">U11</text>
<text x="258.8" y="229.4">10K</text>
<text x="260.7" y="232.9">R10</text>
</g>
<g font-size="3.2" fill="#00f">
<text x="57.4" y="48">23</text>
<text x="129.1" y="48">15</text>
<text x="57.4" y="51.5">24</text>
<text x="64.6" y="49.4">PA0-WKUP</text>
<text x="64.6" y="52.9">PA1</text>
<text x="119.8" y="49.4">PC0</text>
<text x="119.8" y="52.9">PC1</text>
<text x="129.1" y="51.5">16</text>
<text x="57.4" y="55">25</text>
<text x="57.4" y="58.6">26</text>
<text x="64.6" y="56.4">PA2</text>
<text x="64.6" y="60">PA3</text>
<text x="119.8" y="56.4">PC2</text>
<text x="119.8" y="60">PC3</text>
<text x="129.1" y="55">17</text>
<text x="129.1" y="58.6">18</text>
<text x="57.4" y="62.1">29</text>
<text x="57.4" y="65.6">30</text>
<text x="64.6" y="63.5">PA4</text>
<text x="119.8" y="63.5">PC4</text>
<text x="129.1" y="62.1">33</text>
<text x="129.1" y="65.6">34</text>
<text x="57.4" y="69.1">31</text>
<text x="64.6" y="67">PA5</text>
<text x="64.6" y="70.6">PA6</text>
<text x="119.8" y="67">PC5</text>
<text x="119.8" y="70.6">PC6</text>
<text x="129.1" y="69.1">63</text>
<text x="57.4" y="72.7">32</text>
<text x="57.4" y="76.2">67</text>
<text x="64.6" y="74.1">PA7</text>
<text x="64.6" y="77.6">PA8</text>
<text x="119.8" y="74.1">PC7</text>
<text x="119.8" y="77.6">PC8</text>
<text x="129.1" y="72.7">64</text>
<text x="129.1" y="76.2">65</text>
<text x="57.4" y="79.7">68</text>
<text x="57.4" y="83.3">69</text>
<text x="64.6" y="81.1">PA9</text>
<text x="119.8" y="81.1">PC9</text>
<text x="129.1" y="79.7">66</text>
<text x="129.1" y="83.3">78</text>
<text x="341.1" y="79.2">PE10</text>
<text x="57.4" y="86.8">70</text>
<text x="64.6" y="84.7">PA10</text>
<text x="64.6" y="88.2">PA11</text>
<text x="117.8" y="84.7">PC10</text>
<text x="117.8" y="88.2">PC11</text>
<text x="129.1" y="86.8">79</text>
<text x="57.4" y="90.3">71</text>
<text x="57.4" y="93.8">72</text>
<text x="64.6" y="91.7">PA12</text>
<text x="64.6" y="95.2">PA13</text>
<text x="95.6" y="95.2">PC13-TAMPER-RTC</text>
<text x="117.8" y="91.7">PC12</text>
<text x="129.1" y="93.8">7</text>
<text x="129.1" y="90.3">80</text>
<text x="57.4" y="97.4">76</text>
<text x="57.4" y="100.9">77</text>
<text x="64.6" y="98.8">PA14</text>
<text x="97.5" y="98.8">PC14-OSC32K_IN</text>
<text x="129.1" y="97.4">8</text>
<text x="129.1" y="100.9">9</text>
<text x="319" y="99.1">1</text>
<text x="328.1" y="99.1">2</text>
<text x="57.4" y="107.9">35</text>
<text x="64.6" y="102.3">PA15</text>
<text x="94.4" y="102.3">PC15-OSC32K_OUT</text>
<text x="129.1" y="107.9">81</text>
<text x="319" y="106.2">3</text>
<text x="328.1" y="106.2">4</text>
<text x="57.4" y="111.5">36</text>
<text x="64.6" y="109.4">PB0</text>
<text x="64.6" y="112.9">PB1</text>
<text x="119.6" y="109.4">PD0</text>
<text x="119.6" y="112.9">PD1</text>
<text x="129.1" y="111.5">82</text>
<text x="249.4" y="110.9">BOOT0</text>
<text x="57.4" y="115">37</text>
<text x="57.4" y="118.5">89</text>
<text x="64.6" y="116.4">PB2</text>
<text x="64.6" y="119.9">PB3</text>
<text x="119.6" y="116.4">PD2</text>
<text x="119.6" y="119.9">PD3</text>
<text x="129.1" y="115">83</text>
<text x="129.1" y="118.5">84</text>
<text x="57.4" y="122.1">90</text>
<text x="57.4" y="125.6">91</text>
<text x="64.6" y="123.5">PB4</text>
<text x="119.6" y="123.5">PD4</text>
<text x="129.1" y="122.1">85</text>
<text x="129.1" y="125.6">86</text>
<text x="249.4" y="123.3">BOOT1</text>
<text x="315.5" y="125.6">1</text>
<text x="324.6" y="125.6">2</text>
<text x="57.4" y="129.1">92</text>
<text x="64.6" y="127">PB5</text>
<text x="64.6" y="130.5">PB6</text>
<text x="119.6" y="127">PD5</text>
<text x="119.6" y="130.5">PD6</text>
<text x="129.1" y="129.1">87</text>
<text x="57.4" y="132.6">93</text>
<text x="57.4" y="136.2">95</text>
<text x="64.6" y="134.1">PB7</text>
<text x="64.6" y="137.6">PB8</text>
<text x="119.6" y="137.6">PD8</text>
<text x="119.6" y="134.1">PD7</text>
<text x="129.1" y="136.2">55</text>
<text x="129.1" y="132.6">88</text>
<text x="315.5" y="132.6">3</text>
<text x="324.6" y="132.6">4</text>
<text x="57.4" y="143.2">47</text>
<text x="57.4" y="139.7">96</text>
<text x="64.6" y="141.1">PB9</text>
<text x="119.6" y="141.1">PD9</text>
<text x="129.1" y="139.7">56</text>
<text x="129.1" y="143.2">57</text>
<text x="57.4" y="146.8">48</text>
<text x="64.6" y="144.6">PB10</text>
<text x="64.6" y="148.2">PB11</text>
<text x="117.5" y="144.6">PD10</text>
<text x="117.5" y="148.2">PD11</text>
<text x="129.1" y="146.8">58</text>
<text x="57.4" y="150.3">51</text>
<text x="57.4" y="153.8">52</text>
<text x="64.6" y="151.7">PB12</text>
<text x="64.6" y="155.2">PB13</text>
<text x="117.5" y="151.7">PD12</text>
<text x="117.5" y="155.2">PD13</text>
<text x="129.1" y="150.3">59</text>
<text x="129.1" y="153.8">60</text>
<text x="57.4" y="157.3">53</text>
<text x="57.4" y="160.9">54</text>
<text x="64.6" y="158.8">PB14</text>
<text x="117.5" y="158.8">PD14</text>
<text x="129.1" y="157.3">61</text>
<text x="129.1" y="160.9">62</text>
<text x="320.6" y="160.9">1</text>
<text x="329.5" y="157.5" transform="rotate(-90 329.5 157.5)">7</text>
<text x="331.3" y="161" transform="rotate(-90 331.3 161)">7</text>
<text x="64.6" y="162.3">PB15</text>
<text x="117.5" y="162.3">PD15</text>
<text x="129.1" y="167.9">97</text>
<text x="320.6" y="164.4">2</text>
<text x="320.6" y="167.9">3</text>
<text x="324.1" y="162.6">1</text>
<text x="324.1" y="166.2">2</text>
<text x="371.8" y="162.6">1</text>
<text x="371.8" y="166.2">2</text>
<text x="375.2" y="164.4">1</text>
<text x="375.2" y="167.9">2</text>
<text x="120" y="169.3">PE0</text>
<text x="120" y="172.9">PE1</text>
<text x="129.1" y="171.4">98</text>
<text x="320.6" y="171.4">4</text>
<text x="324.1" y="169.7">3</text>
<text x="324.1" y="173.2">4</text>
<text x="371.8" y="169.7">3</text>
<text x="371.8" y="173.2">4</text>
<text x="375.2" y="171.4">3</text>
<text x="59.4" y="178.5">6</text>
<text x="64.6" y="179.9">VBAT</text>
<text x="120" y="176.4">PE2</text>
<text x="120" y="179.9">PE3</text>
<text x="129.1" y="175">1</text>
<text x="129.1" y="178.5">2</text>
<text x="320.6" y="175">5</text>
<text x="324.1" y="176.7">5</text>
<text x="331.3" y="177.6" transform="rotate(-90 331.3 177.6)">6</text>
<text x="371.8" y="176.7">5</text>
<text x="375.2" y="175">4</text>
<text x="375.2" y="178.5">5</text>
<text x="57.4" y="182">12</text>
<text x="57.4" y="185.6">13</text>
<text x="64.6" y="183.4">OSC_IN</text>
<text x="120" y="183.4">PE4</text>
<text x="129.1" y="182">3</text>
<text x="129.1" y="185.6">4</text>
<text x="329.5" y="181.1" transform="rotate(-90 329.5 181.1)">6</text>
<text x="371.8" y="180.3">6</text>
<text x="375.2" y="182">6</text>
<text x="57.4" y="189.1">14</text>
<text x="64.6" y="187">OSC_OUT</text>
<text x="64.6" y="190.5">NRST</text>
<text x="120" y="187">PE5</text>
<text x="120" y="190.5">PE6</text>
<text x="129.1" y="189.1">5</text>
<text x="57.4" y="192.6">19</text>
<text x="57.4" y="196.1">20</text>
<text x="64.6" y="194">VSSA</text>
<text x="64.6" y="197.6">VREF-</text>
<text x="120" y="194">PE7</text>
<text x="120" y="197.6">PE8</text>
<text x="129.1" y="192.6">38</text>
<text x="129.1" y="196.1">39</text>
<text x="57.4" y="199.7">21</text>
<text x="57.4" y="203.2">22</text>
<text x="64.6" y="201.1">VREF+</text>
<text x="120" y="201.1">PE9</text>
<text x="129.1" y="199.7">40</text>
<text x="129.1" y="203.2">41</text>
<text x="57.4" y="206.7">94</text>
<text x="64.6" y="204.6">VDDA</text>
<text x="64.6" y="208.1">BOOT0</text>
<text x="118" y="204.6">PE10</text>
<text x="118" y="208.1">PE11</text>
<text x="129.1" y="206.7">42</text>
<text x="57.4" y="213.8">73</text>
<text x="64.6" y="215.2">NC</text>
<text x="118" y="211.7">PE12</text>
<text x="118" y="215.2">PE13</text>
<text x="129.1" y="210.3">43</text>
<text x="129.1" y="213.8">44</text>
<text x="118" y="218.7">PE14</text>
<text x="129.1" y="217.3">45</text>
<text x="129.1" y="220.8">46</text>
<text x="118" y="222.2">PE15</text>
</g>
<g font-size="3.2">
<text x="215.2" y="162.3">1</text>
<text x="215.2" y="165.8">2</text>
<text x="276.9" y="162.3">1</text>
<text x="276.9" y="165.8">2</text>
<text x="215.2" y="169.3">3</text>
<text x="215.2" y="172.9">4</text>
<text x="276.9" y="169.3">3</text>
<text x="276.9" y="172.9">4</text>
<text x="215.2" y="176.4">5</text>
<text x="215.2" y="179.9">6</text>
<text x="276.9" y="176.4">5</text>
<text x="276.9" y="179.9">6</text>
<text x="330.6" y="209.9">1</text>
<text x="341.2" y="209.9">2</text>
<text x="330.6" y="213.4">3</text>
<text x="341.2" y="213.4">4</text>
<text x="330.6" y="217">5</text>
<text x="330.6" y="220.5">7</text>
<text x="341.2" y="217">6</text>
<text x="341.2" y="220.5">8</text>
<text x="75.1" y="227.2" transform="rotate(-90 75.1 227.2)">VDD</text>
<text x="78.7" y="227.2" transform="rotate(-90 78.7 227.2)">VDD</text>
<text x="82.2" y="227.2" transform="rotate(-90 82.2 227.2)">VDD</text>
<text x="85.7" y="227.2" transform="rotate(-90 85.7 227.2)">VDD</text>
<text x="89.3" y="227.2" transform="rotate(-90 89.3 227.2)">VDD</text>
<text x="103.4" y="227.2" transform="rotate(-90 103.4 227.2)">VSS</text>
<text x="106.9" y="227.2" transform="rotate(-90 106.9 227.2)">VSS</text>
<text x="110.4" y="227.2" transform="rotate(-90 110.4 227.2)">VSS</text>
<text x="113.9" y="227.2" transform="rotate(-90 113.9 227.2)">VSS</text>
<text x="117.5" y="227.2" transform="rotate(-90 117.5 227.2)">VSS</text>
<text x="330.6" y="224">9</text>
<text x="330.6" y="227.5">11</text>
<text x="339.2" y="224">10</text>
<text x="339.2" y="227.5">12</text>
<text x="330.6" y="231.1">13</text>
<text x="339.2" y="231.1">14</text>
<text x="73.7" y="234.4" transform="rotate(-90 73.7 234.4)">11</text>
<text x="77.3" y="234.4" transform="rotate(-90 77.3 234.4)">28</text>
<text x="80.8" y="234.4" transform="rotate(-90 80.8 234.4)">50</text>
<text x="84.3" y="234.4" transform="rotate(-90 84.3 234.4)">75</text>
<text x="87.8" y="236.4" transform="rotate(-90 87.8 236.4)">100</text>
<text x="102" y="234.4" transform="rotate(-90 102 234.4)">10</text>
<text x="105.5" y="234.4" transform="rotate(-90 105.5 234.4)">27</text>
<text x="109" y="234.4" transform="rotate(-90 109 234.4)">49</text>
<text x="112.5" y="234.4" transform="rotate(-90 112.5 234.4)">74</text>
<text x="116.1" y="234.4" transform="rotate(-90 116.1 234.4)">99</text>
<text x="330.6" y="234.6">15</text>
<text x="330.6" y="238.1">17</text>
<text x="339.2" y="234.6">16</text>
<text x="339.2" y="238.1">18</text>
<text x="330.6" y="241.7">19</text>
<text x="330.6" y="245.2">21</text>
<text x="339.2" y="241.7">20</text>
<text x="339.2" y="245.2">22</text>
<text x="330.6" y="248.7">23</text>
<text x="339.2" y="248.7">24</text>
<text x="330.6" y="252.2">25</text>
<text x="339.2" y="252.2">26</text>
</g>
</svg>
